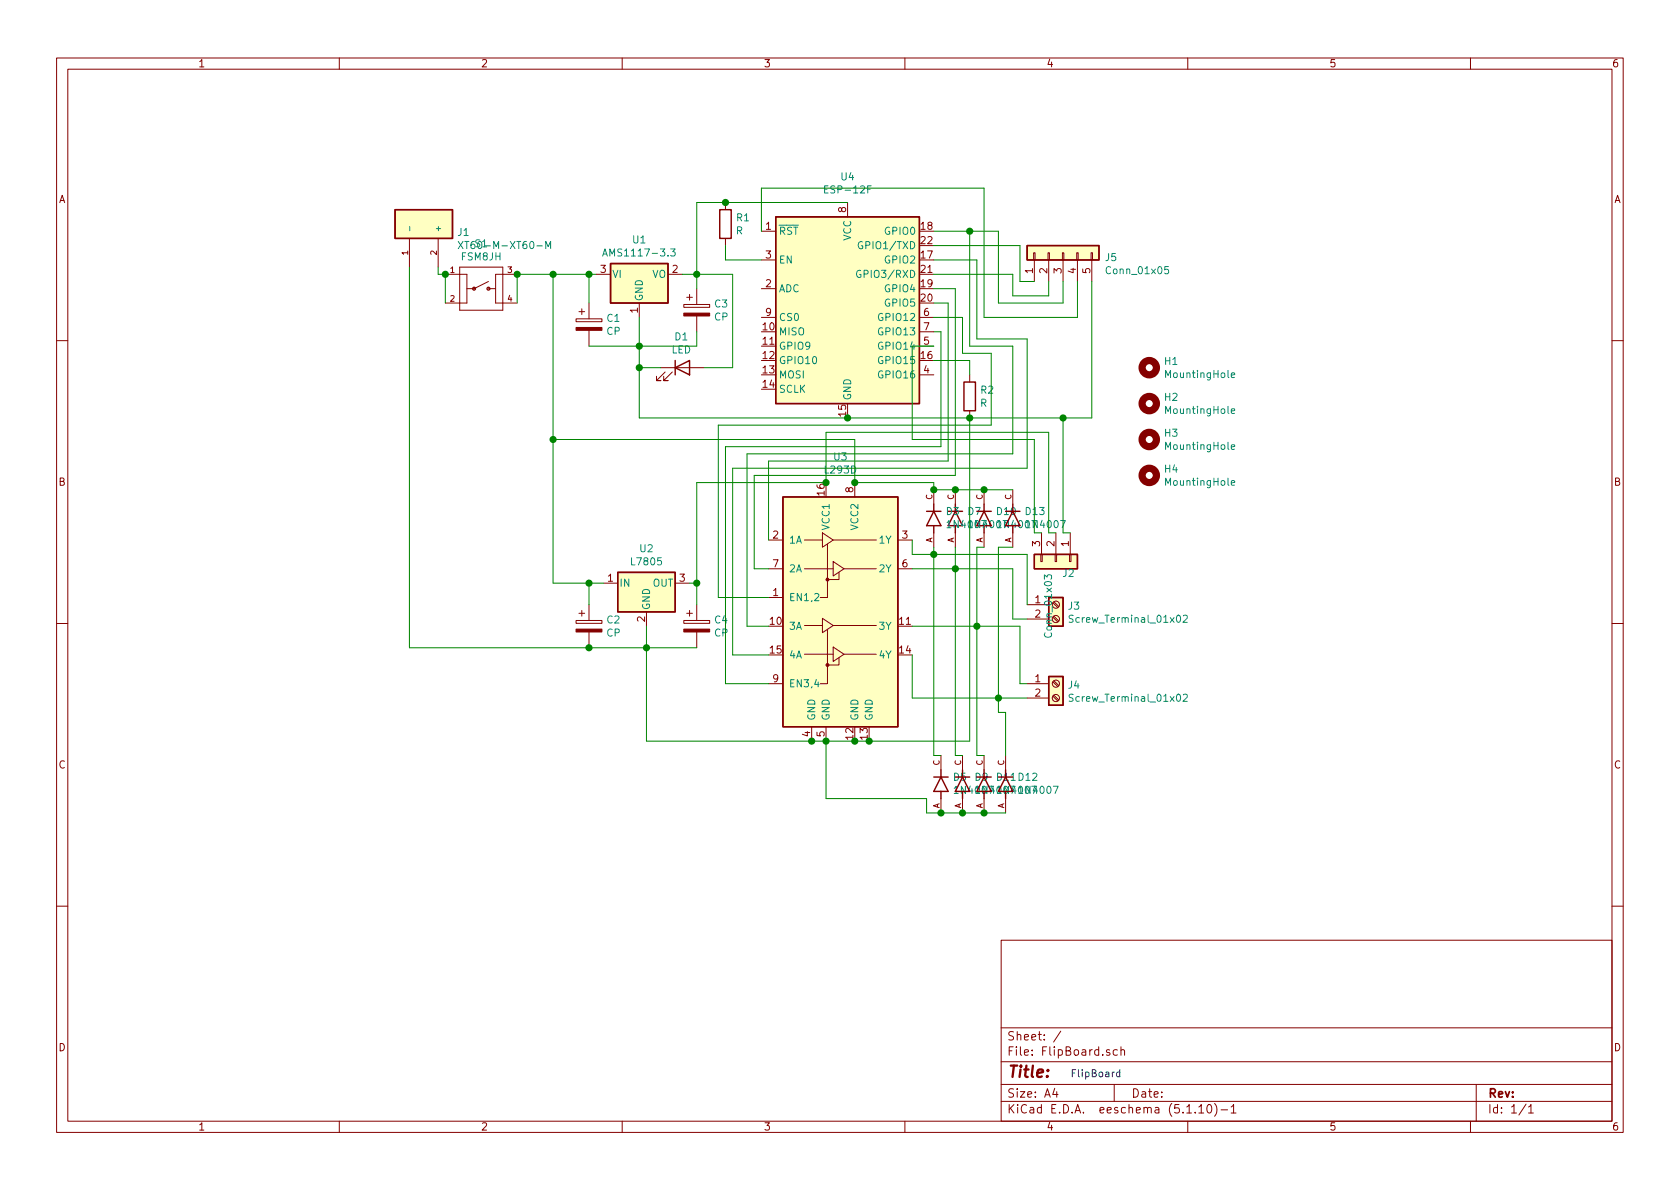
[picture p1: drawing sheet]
<svg xmlns="http://www.w3.org/2000/svg" width="297mm" height="210mm" viewBox="0 0 297 210" stroke-linecap="round" stroke-linejoin="round" font-family="sans-serif">
<g fill="none" stroke="#840000" stroke-width=".18">
<path d="M10 10.3h277v189.9h-277zM12 12.2h273v186.1h-273zM60 10.3v1.9M110 10.3v1.9M160 10.3v1.9M210 10.3v1.9M260 10.3v1.9M128.3 35.8v1.3M149.9 35.8v2.5M72.4 42.2v5M77.5 42.2v5M78.7 48.5h3.8v5.1h-3.8"/>
<path d="M81.3 47.2h7.6v7.7h-7.6zM86.4 49.8l-2.6 1.2h-1.3M86.4 51h1.2M91.4 48.5h-3.8v5.1h3.8M101.9 56.4h4.5v.5h-4.5zM102.4 55.1h1M102.9 54.6v1M104.1 53.6v2.8M104.1 58.4v2.8M105.4 48.5h2.5M113 53.6v2.5M118.1 48.5h2.5"/>
<path d="M120.9 53.8h4.6v.6h-4.6zM121.4 52.6h1M121.9 52.1v1M123.2 51v2.8M123.2 55.9v2.8M128.3 42.2v1.2M134.6 51h2.6M134.6 40.9h2.6M134.6 46h2.6M134.6 56.1h2.6M162.6 56.1h2.5M162.6 58.7h2.5"/>
<path d="M182.8 44.7h.2v1.3h-.2zM182.9 46v3.8M185.3 44.7h.2v1.3h-.2zM185.4 46v3.8M187.8 44.7h.3v1.3h-.3zM188 46v3.8M190.4 44.7h.2v1.3h-.2zM190.5 46v3.8M192.9 44.7h.3v1.3h-.3zM193 46v3.8M10 60.2h2M116.8 65h7.7"/>
<path d="M117.6 65.8l-1.5 1.5h.7h-.7v-.8M118.9 65.8l-1.6 1.5h.8h-.8v-.8M162.6 66.3h2.5M162.6 61.2h2.5M171.4 66.3v1.3M171.4 72.6v1.3M285 60.2h2M135.9 95.5h2.5M142.2 95.5h3.2M145.4 94.2l1.9 1.3-1.9 1.3zM146.3 96.3v9.4h-1.3M147.3 99.3l1.9 1.3-1.9 1.2z"/>
<path d="M147.3 95.5h7.6M151.1 85.3v2.6M158.7 95.5h2.6M165.1 86.6v2.5M165.1 94.2v2.6M168.9 86.6v2.5M168.9 94.2v2.6M174 86.6v2.5M174 94.2v2.6M179.1 86.6v2.5M179.1 94.2v2.6M184 98h.3v1.3h-.3z"/>
<path d="M184.1 94.2v3.8M186.6 98h.2v1.3h-.2zM186.7 94.2v3.8M189.1 98h.3v1.3h-.3zM189.2 94.2v3.8M10 110.3h2M101.9 109.7h4.5v.5h-4.5zM102.4 108.5h1M102.9 107.9v1.1M104.1 106.9v2.8M104.1 111.8v2.7M106.7 103.1h2.5"/>
<path d="M114.3 108.2v2.5M119.4 103.1h2.5M120.9 109.7h4.6v.5h-4.6zM121.4 108.5h1M121.9 107.9v1.1M123.2 106.9v2.8M123.2 111.8v2.7M135.9 100.6h2.5M135.9 105.7h2.5M142.2 115.7h5.1M142.2 110.6h3.2M142.2 100.6h5.1"/>
<path d="M145.4 109.3l1.9 1.3-1.9 1.3zM146.3 111.4v9.5h-1.3M147.3 114.4l1.9 1.3-1.9 1.3zM147.3 110.6h7.6M148.3 116.3v1.3h-2M148.3 101.2v1.3h-2M149.2 115.7h5.7M149.2 100.6h5.7M158.7 100.6h2.6M181.6 106.9h3.8M181.6 109.5h3.8M186.2 109.1l.8 .9"/>
<path d="M186.2 106.6l.8 .8M186.3 109l.9 .8M186.3 106.4l.9 .9M285 110.3h2M135.9 120.9h2.5M143.5 128.5v2.6M146 128.5v2.6M166.4 133.6v2.5M170.2 133.6v2.5M174 133.6v2.5M177.8 133.6v2.5M181.6 120.9h3.8"/>
<path d="M181.6 123.4h3.8M186.2 123.1l.8 .8M186.2 120.6l.8 .8M186.3 122.9l.9 .9M186.3 120.4l.9 .8M166.4 141.2v2.6M170.2 141.2v2.6M174 141.2v2.6M177.8 141.2v2.6M10 160.2h2M177 166.3h108v32h-108zM285 160.2h2"/>
<path d="M60 198.3v1.9M110 198.3v1.9M160 198.3v1.9M177 194.8h108M177 191.8h108M177 187.8h108M177 181.8h108M186.5 192.5l-.4 1h1M186.8 193v1M187.6 182.3l-1.3 2M196.2 185.7l-.4-.1-.2 .2 .1 .2 .5 .2v.3h-.6M197 191.8v3"/>
<path d="M197.6 185.7l-.5-.1-.3 .3 .1 .6 .2 .1 .5-.1M198.2 185.7l.2-.1 .4 .1v.9M198.2 185.1v1.5M210 198.3v1.9M211.3 196.7v.1M212 195.8l.4-.5v1.5M212 196.8h.8M213.5 195.5l.2-.2a.81 .81 0 0 1 .6 .6 .81 .81 0 0 1-.3 .8l-.1 .1a.79 .79 0 0 1-.4-1.3zM214.8 195.1a1.79 1.79 0 0 1 0 2.3M215.9 196.3h1.1M217.7 195.8l.4-.5v1.5M217.7 196.8h.8"/>
<path d="M260 198.3v1.9M261 191.8v6.5M269.8 195.2l-1.2 2M270.3 195.8l.4-.5v1.5M270.3 196.8h.8"/>
<circle cx="186.7" cy="106.9" r=".63"/>
<circle cx="186.7" cy="109.5" r=".63"/>
<circle cx="186.7" cy="120.9" r=".63"/>
<circle cx="186.7" cy="123.4" r=".63"/>
</g>
<g fill="#ffffc2" stroke="#ffffc2" stroke-width=".18">
<path d="M185.4 119.6h2.6v5.1h-2.6z"/>
<path d="M181.6 43.4h12.7v2.6h-12.7z"/>
<path d="M138.4 87.9h20.3v40.6h-20.3z"/>
<path d="M185.4 105.7h2.6v5h-2.6z"/>
<path d="M182.9 98h7.6v2.6h-7.6z"/>
<path d="M69.8 37.1h10.2v5.1h-10.2z"/>
<path d="M137.2 38.3h25.4v33.1h-25.4z"/>
<path d="M107.9 46.6h10.2v7h-10.2z"/>
<path d="M109.2 101.2h10.2v7h-10.2z"/>
</g>
<g fill="none" stroke="#840000" stroke-width=".25">
<path d="M69.8 37.1h10.2v5.1h-10.2zM127.3 37.1h2v5.1h-2zM137.2 38.3h25.4v33.1h-25.4zM107.9 46.6h10.2v7h-10.2zM181.6 43.4h12.7v2.6h-12.7zM119.4 65l2.5-1.3v2.6zM119.4 63.7v2.6M170.4 67.6h2.1v5h-2.1zM138.4 87.9h20.3v40.6h-20.3zM163.8 90.4h2.6M165.1 89.1v1.3M165.1 93v1.2"/>
<path d="M165.1 90.4l1.3 2.6h-2.6zM168.9 89.1v1.3M168.9 93v1.2M168.9 90.4l1.3 2.6M168.9 90.4l-1.3 2.6M168.9 90.4h1.3M172.7 90.4h2.6M174 89.1v1.3M174 93v1.2M174 90.4l1.3 2.6M174 90.4l-1.3 2.6M179.1 90.4h1.2"/>
<path d="M179.1 89.1v1.3M179.1 93v1.2M179.1 90.4l1.2 2.6M179.1 90.4l-1.3 2.6M182.9 98h7.6v2.6h-7.6zM109.2 101.2h10.2v7h-10.2zM185.4 119.6h2.6v5.1h-2.6zM185.4 105.7h2.6v5h-2.6zM165.1 137.4h2.5M166.4 136.1v1.3M166.4 139.9v1.3M166.4 137.4l1.2 2.5h-2.5z"/>
<path d="M170.2 137.4h1.2M170.2 136.1v1.3M170.2 139.9v1.3M170.2 137.4l1.2 2.5M170.2 137.4l-1.3 2.5M174 136.1v1.3M174 139.9v1.3M174 137.4h1.3M174 137.4l1.3 2.5M174 137.4l-1.3 2.5M177.8 136.1v1.3M177.8 139.9v1.3"/>
<path d="M177.8 137.4l1.3 2.5M177.8 137.4l-1.3 2.5"/>
</g>
<g fill="none" stroke="#008484" stroke-width=".18">
<path d="M145.8 33.5h.4M146.4 32.9h-.6v1.2h.6M154 32.9h-.6v1.2M72.4 40.1v.7M81 42.7l.9 1.3M81.9 42.7l-.9 1.3M96.5 44v-1.3l.4 .9 .5-.9v1.3M106.6 45.3l.4-1.3 .4 1.3M106.7 44.9h.6M118.6 44h.8l-.5 .5 .4 .1 .1 .5-.3 .2-.5-.1M152.2 47.9a.59 .59 0 0 0-.8 .5 .59 .59 0 0 0 .8 .6v-.5h-.2M152.5 42.8a.59 .59 0 0 0-.8 .6 .59 .59 0 0 0 .8 .5v-.4h-.2"/>
<path d="M206.6 47.1h-.6l-.1 .6 .2-.1 .4 .1 .1 .6-.2 .1-.5-.1M217.7 79l.6-.1v-.2l-.4-.1-.2 .2 .1 .6h.5M217.7 72.7l.6-.1v-.3h-.4l-.2 .2 .1 .6h.5M217.7 66.3l.6-.1v-.2l-.4-.1-.2 .2 .1 .6h.5M217.7 85.4l.6-.1v-.3h-.4l-.2 .2 .1 .6h.5M184.7 102.4v-.8l.4 .5 .2-.4h.6v.5l-.1 .2M189.7 108.9l-.4-.1-.2 .1v.4l.6 .3v.2l-.2 .3-.5-.1M209.2 108.9l.5-.1 .2 .3v.2l-.8 .8h.8M189.7 122.8h-.4l-.2 .1v.4l.6 .2v.3l-.2 .2h-.5M209.2 122.9l.5-.1 .2 .3v.2l-.8 .7h.8"/>
</g>
<g fill="none" stroke="#840000" stroke-width="1.3">
<circle cx="203.2" cy="77.7" r="1.27"/>
<circle cx="203.2" cy="71.4" r="1.27"/>
<circle cx="203.2" cy="65" r="1.27"/>
<circle cx="203.2" cy="84.1" r="1.27"/>
</g>
<g fill="#840000" stroke="#840000" stroke-width=".18">
<path d="M101.9 57.9h4.5v.5h-4.5z"/>
<path d="M120.9 111.2h4.6v.6h-4.6z"/>
<path d="M101.9 111.2h4.5v.6h-4.5z"/>
<path d="M120.9 55.4h4.6v.5h-4.6z"/>
<circle cx="146.3" cy="117.6" r=".25"/>
<circle cx="146.3" cy="102.5" r=".25"/>
</g>
<g fill="none" stroke="#840000" stroke-width=".23">
<circle cx="83.8" cy="51" r=".25"/>
<circle cx="86.4" cy="51" r=".25"/>
</g>
<g fill="none" stroke="#008400" stroke-width=".18">
<path d="M149.9 35.8h-26.7v15.2M72.4 47.2v67.3h50.8M77.5 47.2v1.3h1.2v5.1M97.8 48.5v54.6h8.9M104.1 48.5v5.1M105.4 48.5h-14v5.1M120.6 48.5h8.9v16.5h-5M123.2 58.7v2.5h-19.1M128.3 43.4v2.6h6.3M134.6 40.9v-7.6h39.4v22.8h16.5v-6.3M165.1 56.1h5.1v6.4h5.1v12.7h-48.3v30.5h8.9M165.1 58.7h1.3v20.3h-38.1v41.9h7.6"/>
<path d="M165.1 51h3.8v33.1h-35.6v16.5h2.6M165.1 48.5h14v3.8h6.3v-2.5M165.1 43.4h15.2v6.4h2.6M165.1 46h7.6v13.9h8.9v22.9h-52.1v33h6.4M165.1 40.9h11.4v12.7h11.5v-3.8M165.1 53.6h2.5v27.9h-31.7v14M171.4 40.9v20.3h7.7v19.1h-47v30.4h3.8M193 49.8v24.1h-80v-17.8M97.8 77.7h53.3v7.6h14v1.3h14M113 65h3.8M165.1 61.2h-3.8v16.5h21.6v16.5h1.2M165.1 63.7h6.3v2.6"/>
<path d="M171.4 73.9v57.2h-57.1v-20.4M188 73.9v20.3h1.2M161.3 95.5v2.5h20.3v8.9M165.1 96.8v36.8h1.3M168.9 96.8v36.8h1.3M174 96.8h-1.3v36.8h1.3M179.1 96.8h-2.6v29.2h1.3v7.6M186.7 94.2h-1.3v-17.8h-39.4v8.9h-22.8v21.6M104.1 103.1v3.8M121.9 103.1h1.3M161.3 115.8v7.6h20.3M161.3 110.7h19v10.2h1.3"/>
<path d="M161.3 100.6h17.8v8.9h2.5M146 131.1v10.1h17.8v2.6h14"/>
</g>
<path d="M198 189.6h-.4l-.2 .2 .1 .6h.5M198 189.1v1.3" fill="none" stroke="#0000c2" stroke-width=".18"/>
<g fill="#008400" stroke="#008400" stroke-width=".25">
<circle cx="113" cy="61.2" r=".51"/>
<circle cx="143.5" cy="131.1" r=".51"/>
<circle cx="153.7" cy="131.1" r=".51"/>
<circle cx="146.1" cy="131.1" r=".51"/>
<circle cx="174" cy="86.6" r=".51"/>
<circle cx="104.1" cy="48.5" r=".51"/>
<circle cx="168.9" cy="86.6" r=".51"/>
<circle cx="78.7" cy="48.5" r=".51"/>
<circle cx="151.1" cy="131.1" r=".51"/>
<circle cx="165.1" cy="86.6" r=".51"/>
<circle cx="149.9" cy="73.9" r=".51"/>
<circle cx="91.4" cy="48.5" r=".51"/>
<circle cx="171.5" cy="73.9" r=".51"/>
<circle cx="151.1" cy="85.3" r=".51"/>
<circle cx="172.7" cy="110.7" r=".51"/>
<circle cx="128.3" cy="35.8" r=".51"/>
<circle cx="166.4" cy="143.8" r=".51"/>
<circle cx="168.9" cy="100.6" r=".51"/>
<circle cx="170.2" cy="143.8" r=".51"/>
<circle cx="123.2" cy="48.5" r=".51"/>
<circle cx="174" cy="143.8" r=".51"/>
<circle cx="113" cy="65" r=".51"/>
<circle cx="104.1" cy="114.5" r=".51"/>
<circle cx="146.1" cy="85.3" r=".51"/>
<circle cx="171.5" cy="40.9" r=".51"/>
<circle cx="123.2" cy="103.1" r=".51"/>
<circle cx="114.3" cy="114.5" r=".51"/>
<circle cx="188" cy="73.9" r=".51"/>
<circle cx="165.1" cy="98" r=".51"/>
<circle cx="104.1" cy="103.1" r=".51"/>
<circle cx="97.8" cy="77.7" r=".51"/>
<circle cx="176.5" cy="123.4" r=".51"/>
<circle cx="97.8" cy="48.5" r=".51"/>
</g>
<text font-size="2.8" fill="#840000" x="178" y="190.5">Title:</text>
<g font-size="2.1" fill="#840000">
<text x="178" y="184">Sheet: /</text>
<text x="178" y="186.7">File: FlipBoard.sch</text>
<text x="178" y="196.9">KiCad E.D.A. eeschema (5.1.10)-1</text>
<text x="178" y="194.1">Size: A4</text>
<text x="200" y="194.1">Date:</text>
<text x="263" y="194.1">Rev:</text>
<text x="263" y="196.9">Id: 1/1</text>
</g>
<g font-size="1.8" fill="#840000">
<text x="35" y="11.9">1</text>
<text x="85" y="11.9">2</text>
<text x="135" y="11.9">3</text>
<text x="185" y="11.9">4</text>
<text x="235" y="11.9">5</text>
<text x="285" y="11.9">6</text>
<text x="10.4" y="35.9">A</text>
<text x="285.4" y="35.9">A</text>
<text x="135.4" y="40.6">1</text>
<text x="149.6" y="37.6" transform="rotate(-90 149.6 37.6)">8</text>
<text x="162.9" y="40.6">18</text>
<text x="135.4" y="45.7">3</text>
<text x="162.9" y="45.7">17</text>
<text x="162.9" y="43.2">22</text>
<text x="106.2" y="48.3">3</text>
<text x="118.9" y="48.3">2</text>
<text x="135.4" y="50.8">2</text>
<text x="162.9" y="50.8">19</text>
<text x="162.9" y="53.3">20</text>
<text x="162.9" y="48.3">21</text>
<text x="182.6" y="48.4" transform="rotate(-90 182.6 48.4)">1</text>
<text x="185.2" y="48.4" transform="rotate(-90 185.2 48.4)">2</text>
<text x="187.7" y="48.4" transform="rotate(-90 187.7 48.4)">3</text>
<text x="190.2" y="48.4" transform="rotate(-90 190.2 48.4)">4</text>
<text x="192.8" y="48.4" transform="rotate(-90 192.8 48.4)">5</text>
<text x="112.8" y="55.3" transform="rotate(-90 112.8 55.3)">1</text>
<text x="134.9" y="58.4">10</text>
<text x="135.4" y="55.9">9</text>
<text x="163.3" y="55.9">6</text>
<text x="163.3" y="58.4">7</text>
<text x="134.9" y="61">11</text>
<text x="134.9" y="63.5">12</text>
<text x="162.9" y="63.5">16</text>
<text x="163.3" y="61">5</text>
<text x="134.9" y="66">13</text>
<text x="134.9" y="68.6">14</text>
<text x="163.3" y="66">4</text>
<text x="149.6" y="73.6" transform="rotate(-90 149.6 73.6)">15</text>
<text x="10.4" y="85.9">B</text>
<text x="145.8" y="87.6" transform="rotate(-90 145.8 87.6)">16</text>
<text x="150.9" y="87.1" transform="rotate(-90 150.9 87.1)">8</text>
<text x="285.4" y="85.9">B</text>
<text x="136.7" y="95.2">2</text>
<text x="159.5" y="95.2">3</text>
<text x="176.3" y="91.1">D10</text>
<text x="176.7" y="93.4">1N4007</text>
<text x="136.7" y="100.3">7</text>
<text x="159.5" y="100.3">6</text>
<text x="183.9" y="96.6" transform="rotate(-90 183.9 96.6)">3</text>
<text x="186.4" y="96.6" transform="rotate(-90 186.4 96.6)">2</text>
<text x="189" y="96.6" transform="rotate(-90 189 96.6)">1</text>
<text x="107.5" y="102.9">1</text>
<text x="120.2" y="102.9">3</text>
<text x="136.7" y="105.4">1</text>
<text x="183" y="106.7">1</text>
<text x="114" y="110" transform="rotate(-90 114 110)">2</text>
<text x="136.2" y="110.5">10</text>
<text x="159.1" y="110.5">11</text>
<text x="183" y="109.2">2</text>
<text x="136.2" y="115.6">15</text>
<text x="159.1" y="115.6">14</text>
<text x="136.7" y="120.6">9</text>
<text x="183" y="120.6">1</text>
<text x="183" y="123.2">2</text>
<text x="143.3" y="130.3" transform="rotate(-90 143.3 130.3)">4</text>
<text x="145.8" y="130.3" transform="rotate(-90 145.8 130.3)">5</text>
<text x="150.9" y="130.8" transform="rotate(-90 150.9 130.8)">12</text>
<text x="153.4" y="130.8" transform="rotate(-90 153.4 130.8)">13</text>
<text x="10.4" y="135.9">C</text>
<text x="285.4" y="135.9">C</text>
<text x="168.6" y="138.1">D5</text>
<text x="169.1" y="140.4">1N4007</text>
<text x="172.4" y="138.1">D9</text>
<text x="172.9" y="140.4">1N4007</text>
<text x="10.4" y="185.9">D</text>
<text x="285.4" y="185.9">D</text>
<text x="35" y="199.9">1</text>
<text x="85" y="199.9">2</text>
<text x="135" y="199.9">3</text>
<text x="185" y="199.9">4</text>
<text x="235" y="199.9">5</text>
<text x="285" y="199.9">6</text>
</g>
<g font-size="1.8" fill="#008484">
<text x="146.3" y="34.2">ESP-12F</text>
<text x="148.7" y="31.9">U4</text>
<text x="81" y="41.7">J1</text>
<text x="130.1" y="41.4">R</text>
<text x="130.3" y="39.1">R1</text>
<text x="137.7" y="41.5">RST</text>
<text x="156.6" y="41.5">GPIO0</text>
<text x="81.6" y="46">FSM8JH</text>
<text x="82.7" y="44">XT60-M-XT60-M</text>
<text x="84" y="43.7">S1</text>
<text x="107.6" y="45.4">AMS1117-3.3</text>
<text x="111.9" y="43">U1</text>
<text x="137.7" y="46.6">EN</text>
<text x="150.5" y="42.6" transform="rotate(-90 150.5 42.6)">VCC</text>
<text x="152.6" y="44.1">GPIO1/TXD</text>
<text x="156.6" y="46.6">GPIO2</text>
<text x="195.5" y="46.2">J5</text>
<text x="108.2" y="49.1">VI</text>
<text x="113.7" y="53.3" transform="rotate(-90 113.7 53.3)">GND</text>
<text x="115.3" y="49.1">VO</text>
<text x="137.7" y="51.7">ADC</text>
<text x="152.4" y="49.1">GPIO3/RXD</text>
<text x="156.6" y="51.7">GPIO4</text>
<text x="195.9" y="48.5">Conn_01x05</text>
<text x="107.3" y="59.2">CP</text>
<text x="107.3" y="56.9">C1</text>
<text x="126.3" y="56.7">CP</text>
<text x="126.4" y="54.4">C3</text>
<text x="137.7" y="59.3">MISO</text>
<text x="137.7" y="56.8">CS0</text>
<text x="155.7" y="56.8">GPIO12</text>
<text x="155.7" y="59.3">GPIO13</text>
<text x="156.6" y="54.2">GPIO5</text>
<text x="118.7" y="62.5">LED</text>
<text x="119.4" y="60.2">D1</text>
<text x="137.7" y="61.8">GPIO9</text>
<text x="137.7" y="64.4">GPIO10</text>
<text x="155.7" y="64.4">GPIO15</text>
<text x="155.7" y="61.8">GPIO14</text>
<text x="206" y="64.5">H1</text>
<text x="137.7" y="66.9">MOSI</text>
<text x="137.7" y="69.5">SCLK</text>
<text x="150.5" y="70.9" transform="rotate(-90 150.5 70.9)">GND</text>
<text x="155.7" y="66.9">GPIO16</text>
<text x="173.3" y="71.9">R</text>
<text x="173.4" y="69.6">R2</text>
<text x="206" y="70.9">H2</text>
<text x="206.3" y="66.8">MountingHole</text>
<text x="206" y="77.2">H3</text>
<text x="206.3" y="73.2">MountingHole</text>
<text x="145.9" y="83.7">L293D</text>
<text x="147.5" y="81.4">U3</text>
<text x="206" y="83.6">H4</text>
<text x="206.3" y="79.5">MountingHole</text>
<text x="206.3" y="85.9">MountingHole</text>
<text x="146.7" y="93.6" transform="rotate(-90 146.7 93.6)">VCC1</text>
<text x="151.8" y="93.6" transform="rotate(-90 151.8 93.6)">VCC2</text>
<text x="167.3" y="91.1">D3</text>
<text x="167.8" y="93.4">1N4007</text>
<text x="171.1" y="91.1">D7</text>
<text x="171.6" y="93.4">1N4007</text>
<text x="181.4" y="91.1">D13</text>
<text x="181.8" y="93.4">1N4007</text>
<text x="111.8" y="100">L7805</text>
<text x="113.2" y="97.7">U2</text>
<text x="139.4" y="96.1">1A</text>
<text x="139.4" y="101.2">2A</text>
<text x="155.6" y="96.1">1Y</text>
<text x="155.6" y="101.2">2Y</text>
<text x="109.5" y="103.8">IN</text>
<text x="114.9" y="107.9" transform="rotate(-90 114.9 107.9)">GND</text>
<text x="115.4" y="103.8">OUT</text>
<text x="139.4" y="106.3">EN1,2</text>
<text x="188" y="102">J2</text>
<text x="188.9" y="107.8">J3</text>
<text x="107.3" y="112.6">CP</text>
<text x="107.3" y="110.3">C2</text>
<text x="126.3" y="112.6">CP</text>
<text x="126.4" y="110.3">C4</text>
<text x="139.4" y="111.4">3A</text>
<text x="155.6" y="111.4">3Y</text>
<text x="186" y="112.4" transform="rotate(-90 186 112.4)">Conn_01x03</text>
<text x="189.8" y="110.1">Screw_Terminal_01x02</text>
<text x="139.4" y="116.5">4A</text>
<text x="155.6" y="116.5">4Y</text>
<text x="139.4" y="121.5">EN3,4</text>
<text x="188.9" y="121.8">J4</text>
<text x="189.8" y="124.1">Screw_Terminal_01x02</text>
<text x="144.1" y="127.5" transform="rotate(-90 144.1 127.5)">GND</text>
<text x="146.7" y="127.5" transform="rotate(-90 146.7 127.5)">GND</text>
<text x="151.8" y="127.5" transform="rotate(-90 151.8 127.5)">GND</text>
<text x="154.3" y="127.5" transform="rotate(-90 154.3 127.5)">GND</text>
<text x="176.3" y="138.1">D11 D12</text>
<text x="176.7" y="140.4">1N4007</text>
<text x="180.5" y="140.4">1N4007</text>
</g>
<text font-size="1.8" fill="#0000c2" x="189.2" y="190.5">FlipBoard</text>
<text font-size="1.4" fill="#008484" x="78" y="41.1" transform="rotate(-90 78 41.1)">+</text>
<g font-size="1.4" fill="#840000">
<text x="72.1" y="45.1" transform="rotate(-90 72.1 45.1)">1</text>
<text x="77.2" y="45.1" transform="rotate(-90 77.2 45.1)">2</text>
<text x="79.6" y="48.3">1</text>
<text x="79.6" y="53.3">2</text>
<text x="89.8" y="48.3">3</text>
<text x="89.8" y="53.3">4</text>
<text x="164.8" y="88.4" transform="rotate(-90 164.8 88.4)">C</text>
<text x="168.7" y="88.4" transform="rotate(-90 168.7 88.4)">C</text>
<text x="173.7" y="88.4" transform="rotate(-90 173.7 88.4)">C</text>
<text x="178.8" y="88.4" transform="rotate(-90 178.8 88.4)">C</text>
<text x="164.8" y="96" transform="rotate(-90 164.8 96)">A</text>
<text x="168.7" y="96" transform="rotate(-90 168.7 96)">A</text>
<text x="173.7" y="96" transform="rotate(-90 173.7 96)">A</text>
<text x="178.8" y="96" transform="rotate(-90 178.8 96)">A</text>
<text x="166.1" y="135.4" transform="rotate(-90 166.1 135.4)">C</text>
<text x="169.9" y="135.4" transform="rotate(-90 169.9 135.4)">C</text>
<text x="173.7" y="135.4" transform="rotate(-90 173.7 135.4)">C</text>
<text x="177.5" y="135.4" transform="rotate(-90 177.5 135.4)">C</text>
<text x="166.1" y="143" transform="rotate(-90 166.1 143)">A</text>
<text x="169.9" y="143" transform="rotate(-90 169.9 143)">A</text>
<text x="173.7" y="143" transform="rotate(-90 173.7 143)">A</text>
<text x="177.5" y="143" transform="rotate(-90 177.5 143)">A</text>
</g>
</svg>
